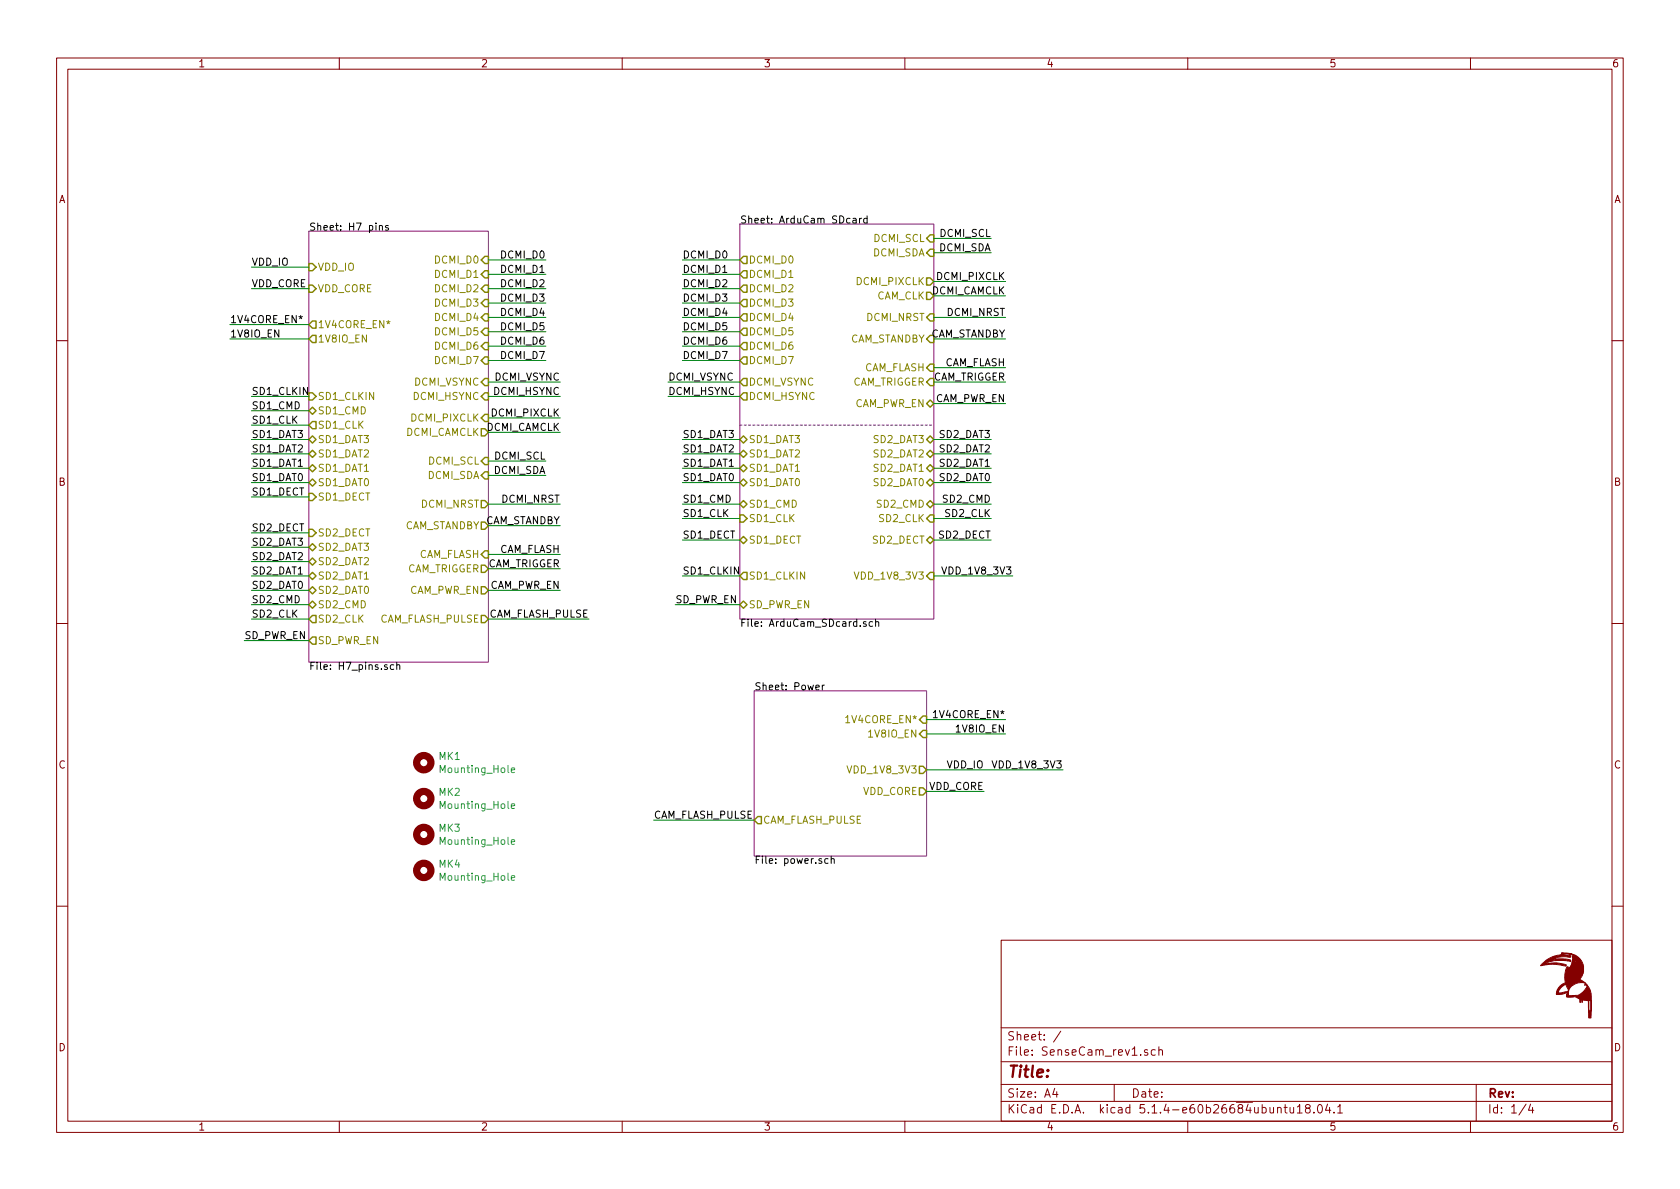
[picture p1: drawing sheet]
<svg xmlns="http://www.w3.org/2000/svg" width="297mm" height="210mm" viewBox="0 0 297 210" stroke-linecap="round" stroke-linejoin="round" font-family="sans-serif">
<g fill="none" stroke="#840000" stroke-width=".18">
<path d="M10 10.3h277v189.9h-277zM12 12.2h273v186.1h-273zM60 10.3v1.9M110 10.3v1.9M160 10.3v1.9M210 10.3v1.9M260 10.3v1.9M10 60.2h2M285 60.2h2M10 110.3h2M285 110.3h2M10 160.2h2"/>
<path d="M177 166.3h108v32h-108zM285 160.2h2M60 198.3v1.9M110 198.3v1.9M160 198.3v1.9M177 194.8h108M177 191.8h108M177 187.8h108M177 181.8h108M186.5 192.5l-.4 1h1M186.8 193v1M187.6 182.3l-1.3 2"/>
<path d="M197 191.8v3M202.9 185.7l-.4-.1-.2 .2 .1 .2 .5 .2v.3h-.6M204.3 185.7l-.5-.1-.2 .3v.6l.2 .1 .5-.1M204.9 185.7l.2-.1 .4 .1v.9M204.9 185.1v1.5M210 198.3v1.9M225.9 196l.2-.2 .3 .1 .1 .9M227 195.8h.6M227.2 195.3v1.3l.4 .2M228.1 195.8l.1 .9 .3 .1 .2-.1M228.7 195.8v1M229.4 195.8l.4-.5v1.5"/>
<path d="M229.4 196.8h.8M231.1 196l-.3-.3 .1-.3a.48 .48 0 0 1 .7 .1l-.1 .4a.52 .52 0 0 0-.6 .2 .52 .52 0 0 0 0 .6l.5 .1 .2-.1v-.4l-.2-.3M232.3 196.7v.1M233.1 195.4l.2-.1a.8 .8 0 0 1 .5 .8 .8 .8 0 0 1-.5 .7 1 1 0 0 1-.2-1.4zM234.7 195.2l-.3 1.1h.9M235.1 195.8v1M235.9 196.7v.1M236.5 195.8l.4-.5v1.5M236.5 196.8h.9M260 198.3v1.9M261 191.8v6.5M269.8 195.2l-1.2 2"/>
<path d="M270.6 195.2l-.3 1.1h.9M271 195.8v1"/>
</g>
<path d="M130.8 39.6h34.3v69.9h-34.3zM54.6 40.9h31.8v76.2h-31.8zM133.3 122.2h30.5v29.2h-30.5z" fill="none" stroke="#840084" stroke-width=".18"/>
<g fill="none" stroke="#000" stroke-width=".18">
<path d="M67.1 40l.2-.1h.3v.8M67.1 39.9v.8M68.7 39.9h-.3l-.3 .2 .1 .1 .5 .2v.3h-.6M150.8 38.7h.5l.1 .7M151.4 38.9l-.4 .1-.2 .1v.3h.6M152 38.6v.8M152.3 38.6l-.3 .2M153.3 38.7l-.3-.1-.3 .2 .1 .6h.5M153.3 38.2v1.2M69.6 117.6l-.4-.1-.2 .3 .1 .5h.5M70.2 117.7l.1-.2 .3 .1 .1 .8M70.2 117.1v1.3"/>
<path d="M153.1 110l-.3-.1-.1 .2v.2l.4 .1v.3h-.4M154.3 110l-.4-.1-.2 .3 .1 .5h.5M154.8 110.1l.2-.2 .3 .1 .1 .8M154.8 109.5v1.3M144.2 121.6l.7-.1-.1-.3h-.4l-.2 .1 .1 .6h.5M145.4 121.2v.8M145.7 121.2l-.3 .2M146.4 151.9l-.4-.1-.2 .3 .1 .5h.5M147 152l.1-.2 .3 .1 .1 .8M147 151.4v1.3"/>
</g>
<g fill="none" stroke="#848400" stroke-width=".25">
<path d="M54.6 46.6h.6l.7 .6-.7 .7h-.6zM54.6 50.4h.6l.7 .6-.7 .7h-.6zM55.2 59.3h.7v1.3h-.7l-.6-.7zM55.2 56.8h.7v1.2h-.7l-.6-.6zM85.7 55.5h.7v1.3h-.7l-.6-.7zM85.7 47.9h.7v1.2h-.7l-.6-.6zM85.7 45.3h.7v1.3h-.7l-.6-.6zM85.7 58h.7v1.3h-.7l-.6-.6zM85.7 50.4h.7v1.3h-.7l-.6-.7zM85.7 53h.7v1.2h-.7l-.6-.6zM131.4 58h.7v1.3h-.7l-.6-.6zM131.4 55.5h.7v1.3h-.7l-.6-.7z"/>
<path d="M131.4 53h.7v1.2h-.7l-.6-.6zM131.4 50.4h.7v1.3h-.7l-.6-.7zM131.4 47.9h.7v1.2h-.7l-.6-.6zM131.4 45.3h.7v1.3h-.7l-.6-.6zM163.8 51.7h.7l.6 .6-.6 .7h-.7zM163.8 49.1h.7l.6 .7-.6 .6h-.7zM164.5 41.5h.6v1.3h-.6l-.7-.6zM164.5 44.1h.6v1.2h-.6l-.7-.6zM164.5 55.5h.6v1.3h-.6l-.7-.7zM164.5 59.3h.6v1.3h-.6l-.7-.7zM54.6 77.7l.6-.6 .7 .6-.7 .7zM54.6 69.5h.6l.7 .6-.7 .6h-.6z"/>
<path d="M55.2 74.5h.7v1.3h-.7l-.6-.6zM55.2 72l.7 .6-.7 .7-.6-.7zM85.1 75.8h.6l.7 .6-.7 .7h-.6zM85.7 60.6h.7v1.2h-.7l-.6-.6zM85.7 63.1h.7v1.3h-.7l-.6-.7zM85.7 73.3h.7v1.2h-.7l-.6-.6zM85.7 69.5h.7v1.2h-.7l-.6-.6zM85.7 66.9h.7v1.3h-.7l-.6-.6zM130.8 77.7l.6-.6 .7 .6-.7 .7zM131.4 63.1h.7v1.3h-.7l-.6-.7zM131.4 60.6h.7v1.2h-.7l-.6-.6zM131.4 66.9h.7v1.3h-.7l-.6-.6z"/>
<path d="M131.4 69.5h.7v1.2h-.7l-.6-.6zM163.8 77.7l.7-.6 .6 .6-.6 .7zM163.8 71.4l.7-.7 .6 .7-.6 .6zM164.5 64.4h.6v1.3h-.6l-.7-.7zM164.5 66.9h.6v1.3h-.6l-.7-.6zM54.6 87.2h.6l.7 .7-.7 .6h-.6zM54.6 93.6h.6l.7 .6-.7 .7h-.6zM54.6 85.3l.6-.6 .7 .6-.7 .7zM54.6 82.8l.6-.6 .7 .6-.7 .6zM54.6 80.3l.6-.7 .7 .7-.7 .6zM54.6 96.8l.6-.7 .7 .7-.7 .6zM55.2 98.7l.7 .6-.7 .6-.6-.6z"/>
<path d="M85.1 88.5h.6l.7 .6-.7 .7h-.6zM85.1 92.3h.6l.7 .7-.7 .6h-.6zM85.1 99.9h.6l.7 .7-.7 .6h-.6zM85.7 80.9h.7v1.3h-.7l-.6-.7zM85.7 83.4h.7v1.3h-.7l-.6-.6zM85.7 97.4h.7v1.3h-.7l-.6-.7zM130.8 95.5l.6-.6 .7 .6-.7 .6zM130.8 82.8l.6-.6 .7 .6-.7 .6zM130.8 85.3l.6-.6 .7 .6-.7 .7zM130.8 91.1h.6l.7 .6-.7 .6h-.6zM130.8 80.3l.6-.7 .7 .7-.7 .6zM131.4 88.5l.7 .6-.7 .7-.6-.7z"/>
<path d="M163.8 80.3l.7-.7 .6 .7-.6 .6zM163.8 85.3l.7-.6 .6 .6-.6 .7zM163.8 82.8l.7-.6 .6 .6-.6 .6zM163.8 95.5l.7-.6 .6 .6-.6 .6zM164.5 88.5l.6 .6-.6 .7-.7-.7zM164.5 91.1h.6v1.2h-.6l-.7-.6zM54.6 101.8l.6-.6 .7 .6-.7 .7zM54.6 104.4l.6-.6 .7 .6-.7 .6zM54.6 106.9l.6-.6 .7 .6-.7 .7zM54.6 113.3l.6-.7h.7v1.3h-.7zM55.2 108.8h.7v1.3h-.7l-.6-.6zM85.1 103.8h.6l.7 .6-.7 .6h-.6z"/>
<path d="M85.1 108.8h.6l.7 .7-.7 .6h-.6zM130.8 106.9l.6-.6 .7 .6-.7 .7zM131.4 101.2h.7v1.3h-.7l-.6-.7zM164.5 101.2h.6v1.3h-.6l-.7-.7zM162.6 139.3h.6l.6 .6-.6 .7h-.6zM162.6 135.5h.6l.6 .6-.6 .7h-.6zM163.2 129.2h.6v1.2h-.6l-.6-.6zM163.2 126.6h.6v1.3h-.6l-.6-.7zM134 144.4h.6v1.3h-.6l-.7-.7z"/>
</g>
<g fill="none" stroke="#840000" stroke-width="1.3">
<circle cx="74.9" cy="134.9" r="1.27"/>
<circle cx="74.9" cy="141.2" r="1.27"/>
<circle cx="74.9" cy="147.6" r="1.27"/>
<circle cx="74.9" cy="153.9" r="1.27"/>
</g>
<path d="M90.4 136.2l.6-.1v-.3h-.4l-.2 .2 .1 .6h.5M90.4 155.2l.6-.1v-.2l-.4-.1-.2 .2 .1 .6h.5M90.4 148.9l.6-.1v-.3h-.4l-.2 .2 .1 .6h.5M90.4 142.5l.6-.1v-.2l-.4-.1-.2 .2 .1 .6h.5" fill="none" stroke="#008484" stroke-width=".18"/>
<g fill="#840000" stroke="#840000" stroke-width=".18">
<path d="M272.6 170.5a5.4 5.4 0 0 1 3.4-1.7l.1-.3a3.5 3.5 0 0 1 3.8 2l.1 1.4-.3 .7-.4 .6a3.4 3.4 0 0 1 2.1 3l-.1 3.8h-.4v-.9v-.3h.4v-1.9h-.4v1.9l-.1-1.8-1-.2-.1 .5v-.5l-.2-.1-.2 .6v-.6l-.4-.3a1.3 1.3 0 0 0-1.3-.1h-.6v-.3h.3a2.56 2.56 0 0 0 3.4-1.7l-.5-.1 .1-.3a2.26 2.26 0 0 0-3 1.5v.6h-.3l.1-.6-.7 .4-1.2 .1v-.4l.7 .1 1.3-.2 .1-.4-.5-.9-.3 .1a2.01 2.01 0 0 0-1 1.3h-.3a2.16 2.16 0 0 1 1.6-1.7 3.8 3.8 0 0 1 .3-2.8l.4 .1 .5-.9h.2a.26 .26 0 0 0 .3 .1 .26 .26 0 0 0 .2-.2l-.3-.3-.2 .1v.3h-.2l.1-.7-.2-.7h-.3l-.4-.1-.6-.1-.5 .2 1.6 .2v.3a4.9 4.9 0 0 0-3.2 .3h2.3a.85 .85 0 0 1 .9 .3v.1l-1.2-.2-1.8 .1-1.7 .6h.4a7 7 0 0 1 3.5 .1v.2a8.9 8.9 0 0 0-4.5 0z"/>
<circle cx="278.4" cy="170.1" r=".14"/>
</g>
<path d="M130.8 75.2h34.3" fill="none" stroke="#0000c2" stroke-width=".18" stroke-dasharray=".4 .4"/>
<g fill="none" stroke="#008400" stroke-width=".18">
<path d="M40.6 59.9h14M40.6 57.4h14M44.4 51h10.2M44.4 47.2h10.2M86.4 51h10.1M86.4 53.6h10.1M86.4 46h10.1M86.4 48.5h10.1M86.4 56.1h10.1M86.4 58.7h10.1M120.6 51h10.2M120.6 53.6h10.2"/>
<path d="M120.6 46h10.2M120.6 48.5h10.2M120.6 56.1h10.2M120.6 58.7h10.2M165.1 52.3h12.7M165.1 49.8h12.7M165.1 56.1h12.7M165.1 42.2h10.2M165.1 44.7h10.2M165.1 59.9h12.7M44.4 77.7h10.2M44.4 72.6h10.2"/>
<path d="M44.4 75.2h10.2M44.4 70.1h10.2M86.4 70.1h12.7M86.4 61.2h10.1M86.4 63.7h10.1M86.4 67.6h12.7M86.4 73.9h12.7M86.4 76.4h12.7M118.1 70.1h12.7M118.1 67.6h12.7M120.6 77.7h10.2M120.6 61.2h10.2"/>
<path d="M120.6 63.7h10.2M165.1 77.7h10.2M165.1 67.6h12.7M165.1 65h12.7M165.1 71.4h12.7M44.4 85.3h10.2M44.4 80.3h10.2M44.4 82.8h10.2M44.4 87.9h10.2M44.4 94.2h10.2M44.4 99.3h10.2M44.4 96.8h10.2"/>
<path d="M86.4 89.1h12.7M86.4 93h12.7M86.4 98h12.7M86.4 81.5h10.1M86.4 84.1h10.1M120.6 85.3h10.2M120.6 89.1h10.2M120.6 91.7h10.2M120.6 80.3h10.2M120.6 82.8h10.2M120.6 95.5h10.2M165.1 85.3h10.2"/>
<path d="M165.1 89.1h10.2M165.1 91.7h10.2M165.1 80.3h10.2M165.1 82.8h10.2M165.1 95.5h10.2M43.2 113.3h11.4M44.4 104.4h10.2M44.4 109.5h10.2M44.4 106.9h10.2M44.4 101.8h10.2M86.4 104.4h12.7M86.4 100.6h12.7"/>
<path d="M86.4 109.5h17.7M119.4 106.9h11.4M120.6 101.8h10.2M165.1 101.8h14M163.8 129.8h14M163.8 127.2h14M163.8 139.9h10.2M163.8 136.1h24.2M115.6 145h17.7"/>
</g>
<text font-size="2.8" fill="#840000" x="178" y="190.5">Title:</text>
<g font-size="2.1" fill="#840000">
<text x="178" y="184">Sheet: /</text>
<text x="178" y="186.7">File: SenseCam_rev1.sch</text>
<text x="178" y="196.9">KiCad E.D.A. kicad 5.1.4-e60b26684ubuntu18.04.1</text>
<text x="178" y="194.1">Size: A4</text>
<text x="200" y="194.1">Date:</text>
<text x="263" y="194.1">Rev:</text>
<text x="263" y="196.9">Id: 1/4</text>
</g>
<g font-size="1.8" fill="#840000">
<text x="35" y="11.9">1</text>
<text x="85" y="11.9">2</text>
<text x="135" y="11.9">3</text>
<text x="185" y="11.9">4</text>
<text x="235" y="11.9">5</text>
<text x="285" y="11.9">6</text>
<text x="10.4" y="35.9">A</text>
<text x="285.4" y="35.9">A</text>
<text x="10.4" y="85.9">B</text>
<text x="285.4" y="85.9">B</text>
<text x="10.4" y="135.9">C</text>
<text x="285.4" y="135.9">C</text>
<text x="10.4" y="185.9">D</text>
<text x="285.4" y="185.9">D</text>
<text x="35" y="199.9">1</text>
<text x="85" y="199.9">2</text>
<text x="135" y="199.9">3</text>
<text x="185" y="199.9">4</text>
<text x="235" y="199.9">5</text>
<text x="285" y="199.9">6</text>
</g>
<g font-size="1.8">
<text x="54.6" y="40.8">Sheet: H7 pins</text>
<text x="130.8" y="39.5">Sheet: ArduCam SDcard</text>
<text x="166.2" y="41.9">DCMI_SCL</text>
<text x="44.4" y="47">VDD_IO</text>
<text x="88.7" y="45.7">DCMI_D0</text>
<text x="120.6" y="45.7">DCMI_D0</text>
<text x="166" y="44.4">DCMI_SDA</text>
<text x="44.4" y="50.8">VDD_CORE</text>
<text x="88.7" y="48.3">DCMI_D1</text>
<text x="88.7" y="50.8">DCMI_D2</text>
<text x="88.7" y="53.3">DCMI_D3</text>
<text x="120.6" y="48.3">DCMI_D1</text>
<text x="120.6" y="50.8">DCMI_D2</text>
<text x="120.6" y="53.3">DCMI_D3</text>
<text x="164.6" y="52.1">DCMI_CAMCLK</text>
<text x="165.8" y="49.5">DCMI_PIXCLK</text>
<text x="40.6" y="57.1">1V4CORE_EN*</text>
<text x="40.6" y="59.7">1V8IO_EN</text>
<text x="88.7" y="55.9">DCMI_D4</text>
<text x="88.7" y="58.4">DCMI_D5</text>
<text x="120.6" y="55.9">DCMI_D4</text>
<text x="120.6" y="58.4">DCMI_D5</text>
<text x="164.2" y="59.7">CAM_STANDBY</text>
<text x="167.5" y="55.9">DCMI_NRST</text>
<text x="88.7" y="63.5">DCMI_D7</text>
<text x="88.7" y="61">DCMI_D6</text>
<text x="120.6" y="61">DCMI_D6</text>
<text x="120.6" y="63.5">DCMI_D7</text>
<text x="166.9" y="64.8">CAM_FLASH</text>
<text x="44.4" y="69.8">SD1_CLKIN</text>
<text x="87.4" y="69.8">DCMI_HSYNC</text>
<text x="87.5" y="67.3">DCMI_VSYNC</text>
<text x="118.1" y="69.8">DCMI_HSYNC</text>
<text x="118.1" y="67.3">DCMI_VSYNC</text>
<text x="164.7" y="67.3">CAM_TRIGGER</text>
<text x="165.2" y="71.1">CAM_PWR_EN</text>
<text x="44.4" y="74.9">SD1_CLK</text>
<text x="44.4" y="72.4">SD1_CMD</text>
<text x="44.4" y="77.5">SD1_DAT3</text>
<text x="85.9" y="76.2">DCMI_CAMCLK</text>
<text x="87.1" y="73.7">DCMI_PIXCLK</text>
<text x="120.6" y="77.5">SD1_DAT3</text>
<text x="166.2" y="77.5">SD2_DAT3</text>
<text x="44.4" y="82.5">SD1_DAT1</text>
<text x="44.4" y="80">SD1_DAT2</text>
<text x="87.3" y="83.8">DCMI_SDA</text>
<text x="87.5" y="81.3">DCMI_SCL</text>
<text x="120.6" y="80">SD1_DAT2</text>
<text x="120.6" y="82.5">SD1_DAT1</text>
<text x="166.2" y="82.5">SD2_DAT1</text>
<text x="166.2" y="80">SD2_DAT2</text>
<text x="44.4" y="87.6">SD1_DECT</text>
<text x="44.4" y="85.1">SD1_DAT0</text>
<text x="88.7" y="88.9">DCMI_NRST</text>
<text x="120.6" y="85.1">SD1_DAT0</text>
<text x="120.6" y="88.9">SD1_CMD</text>
<text x="166.2" y="85.1">SD2_DAT0</text>
<text x="166.8" y="88.9">SD2_CMD</text>
<text x="44.4" y="94">SD2_DECT</text>
<text x="85.5" y="92.7">CAM_STANDBY</text>
<text x="120.6" y="95.2">SD1_DECT</text>
<text x="120.6" y="91.4">SD1_CLK</text>
<text x="166" y="95.2">SD2_DECT</text>
<text x="167.2" y="91.4">SD2_CLK</text>
<text x="44.4" y="99.1">SD2_DAT2</text>
<text x="44.4" y="96.5">SD2_DAT3</text>
<text x="44.4" y="101.6">SD2_DAT1</text>
<text x="86" y="100.3">CAM_TRIGGER</text>
<text x="88.2" y="97.8">CAM_FLASH</text>
<text x="120.6" y="101.6">SD1_CLKIN</text>
<text x="167.1" y="101.6">VDD_1V8_3V3</text>
<text x="44.4" y="106.7">SD2_CMD</text>
<text x="44.4" y="104.1">SD2_DAT0</text>
<text x="86.5" y="104.1">CAM_PWR_EN</text>
<text x="119.4" y="106.7">SD_PWR_EN</text>
<text x="43.2" y="113">SD_PWR_EN</text>
<text x="44.4" y="109.2">SD2_CLK</text>
<text x="86.4" y="109.2">CAM_FLASH_PULSE</text>
<text x="130.8" y="110.8">File: ArduCam_SDcard.sch</text>
<text x="54.6" y="118.5">File: H7_pins.sch</text>
<text x="133.3" y="122.1">Sheet: Power</text>
<text x="165.4" y="127">1V4CORE_EN*</text>
<text x="169.3" y="129.5">1V8IO_EN</text>
<text x="167.4" y="135.9">VDD_IO</text>
<text x="176" y="135.9">VDD_1V8_3V3</text>
<text x="164.2" y="139.7">VDD_CORE</text>
<text x="115.6" y="144.8">CAM_FLASH_PULSE</text>
<text x="133.3" y="152.7">File: power.sch</text>
</g>
<g font-size="1.8" fill="#848400">
<text x="56.1" y="47.9">VDD_IO</text>
<text x="77.1" y="46.6">DCMI_D0</text>
<text x="132.3" y="46.6">DCMI_D0</text>
<text x="154.3" y="45.3">DCMI_SDA</text>
<text x="154.5" y="42.8">DCMI_SCL</text>
<text x="56.1" y="51.7">VDD_CORE</text>
<text x="77.1" y="49.1">DCMI_D1</text>
<text x="77.1" y="51.7">DCMI_D2</text>
<text x="132.3" y="51.7">DCMI_D2</text>
<text x="132.3" y="49.1">DCMI_D1</text>
<text x="151.6" y="50.4">DCMI_PIXCLK</text>
<text x="154.9" y="53">CAM_CLK</text>
<text x="56.1" y="58">1V4CORE_EN*</text>
<text x="77.1" y="56.8">DCMI_D4</text>
<text x="77.1" y="59.3">DCMI_D5</text>
<text x="77.1" y="54.2">DCMI_D3</text>
<text x="132.3" y="59.3">DCMI_D5</text>
<text x="132.3" y="56.8">DCMI_D4</text>
<text x="132.3" y="54.2">DCMI_D3</text>
<text x="153.3" y="56.8">DCMI_NRST</text>
<text x="56.1" y="60.6">1V8IO_EN</text>
<text x="77.1" y="61.8">DCMI_D6</text>
<text x="77.1" y="64.4">DCMI_D7</text>
<text x="132.3" y="64.4">DCMI_D7</text>
<text x="132.3" y="61.8">DCMI_D6</text>
<text x="150" y="60.6">CAM_STANDBY</text>
<text x="152.7" y="65.7">CAM_FLASH</text>
<text x="56.1" y="70.7">SD1_CLKIN</text>
<text x="73.2" y="70.7">DCMI_HSYNC</text>
<text x="73.2" y="68.2">DCMI_VSYNC</text>
<text x="132.3" y="68.2">DCMI_VSYNC</text>
<text x="132.3" y="70.7">DCMI_HSYNC</text>
<text x="150.5" y="68.2">CAM_TRIGGER</text>
<text x="56.1" y="75.8">SD1_CLK</text>
<text x="56.1" y="73.3">SD1_CMD</text>
<text x="71.7" y="77.1">DCMI_CAMCLK</text>
<text x="72.8" y="74.5">DCMI_PIXCLK</text>
<text x="151" y="72">CAM_PWR_EN</text>
<text x="56.1" y="83.4">SD1_DAT1</text>
<text x="56.1" y="78.4">SD1_DAT3</text>
<text x="56.1" y="80.9">SD1_DAT2</text>
<text x="75.8" y="82.2">DCMI_SCL</text>
<text x="132.3" y="83.4">SD1_DAT1</text>
<text x="132.3" y="78.4">SD1_DAT3</text>
<text x="132.3" y="80.9">SD1_DAT2</text>
<text x="154.5" y="80.9">SD2_DAT2</text>
<text x="154.5" y="78.4">SD2_DAT3</text>
<text x="154.5" y="83.4">SD2_DAT1</text>
<text x="56.1" y="88.5">SD1_DECT</text>
<text x="56.1" y="86">SD1_DAT0</text>
<text x="74.5" y="89.8">DCMI_NRST</text>
<text x="75.6" y="84.7">DCMI_SDA</text>
<text x="132.3" y="86">SD1_DAT0</text>
<text x="132.3" y="89.8">SD1_CMD</text>
<text x="154.5" y="86">SD2_DAT0</text>
<text x="155.1" y="89.8">SD2_CMD</text>
<text x="56.1" y="94.9">SD2_DECT</text>
<text x="71.3" y="93.6">CAM_STANDBY</text>
<text x="132.3" y="92.3">SD1_CLK</text>
<text x="155.5" y="92.3">SD2_CLK</text>
<text x="56.1" y="97.4">SD2_DAT3</text>
<text x="56.1" y="99.9">SD2_DAT2</text>
<text x="71.8" y="101.2">CAM_TRIGGER</text>
<text x="73.9" y="98.7">CAM_FLASH</text>
<text x="132.3" y="96.1">SD1_DECT</text>
<text x="154.3" y="96.1">SD2_DECT</text>
<text x="56.1" y="102.5">SD2_DAT1</text>
<text x="56.1" y="105">SD2_DAT0</text>
<text x="56.1" y="107.6">SD2_CMD</text>
<text x="72.3" y="105">CAM_PWR_EN</text>
<text x="132.3" y="107.6">SD_PWR_EN</text>
<text x="132.3" y="102.5">SD1_CLKIN</text>
<text x="151.6" y="102.5">VDD_1V8_3V3</text>
<text x="56.1" y="110.1">SD2_CLK</text>
<text x="56.1" y="113.9">SD_PWR_EN</text>
<text x="67.1" y="110.1">CAM_FLASH_PULSE</text>
<text x="149.9" y="127.9">1V4CORE_EN*</text>
<text x="153.8" y="130.4">1V8IO_EN</text>
<text x="150.3" y="136.8">VDD_1V8_3V3</text>
<text x="152.5" y="140.6">VDD_CORE</text>
<text x="134.9" y="145.7">CAM_FLASH_PULSE</text>
</g>
<g font-size="1.8" fill="#008484">
<text x="77.6" y="134.4">MK1</text>
<text x="78" y="136.7">Mounting_Hole</text>
<text x="77.6" y="140.7">MK2</text>
<text x="78" y="143">Mounting_Hole</text>
<text x="77.6" y="147.1">MK3</text>
<text x="78" y="149.4">Mounting_Hole</text>
<text x="77.6" y="153.4">MK4</text>
<text x="78" y="155.7">Mounting_Hole</text>
</g>
</svg>
